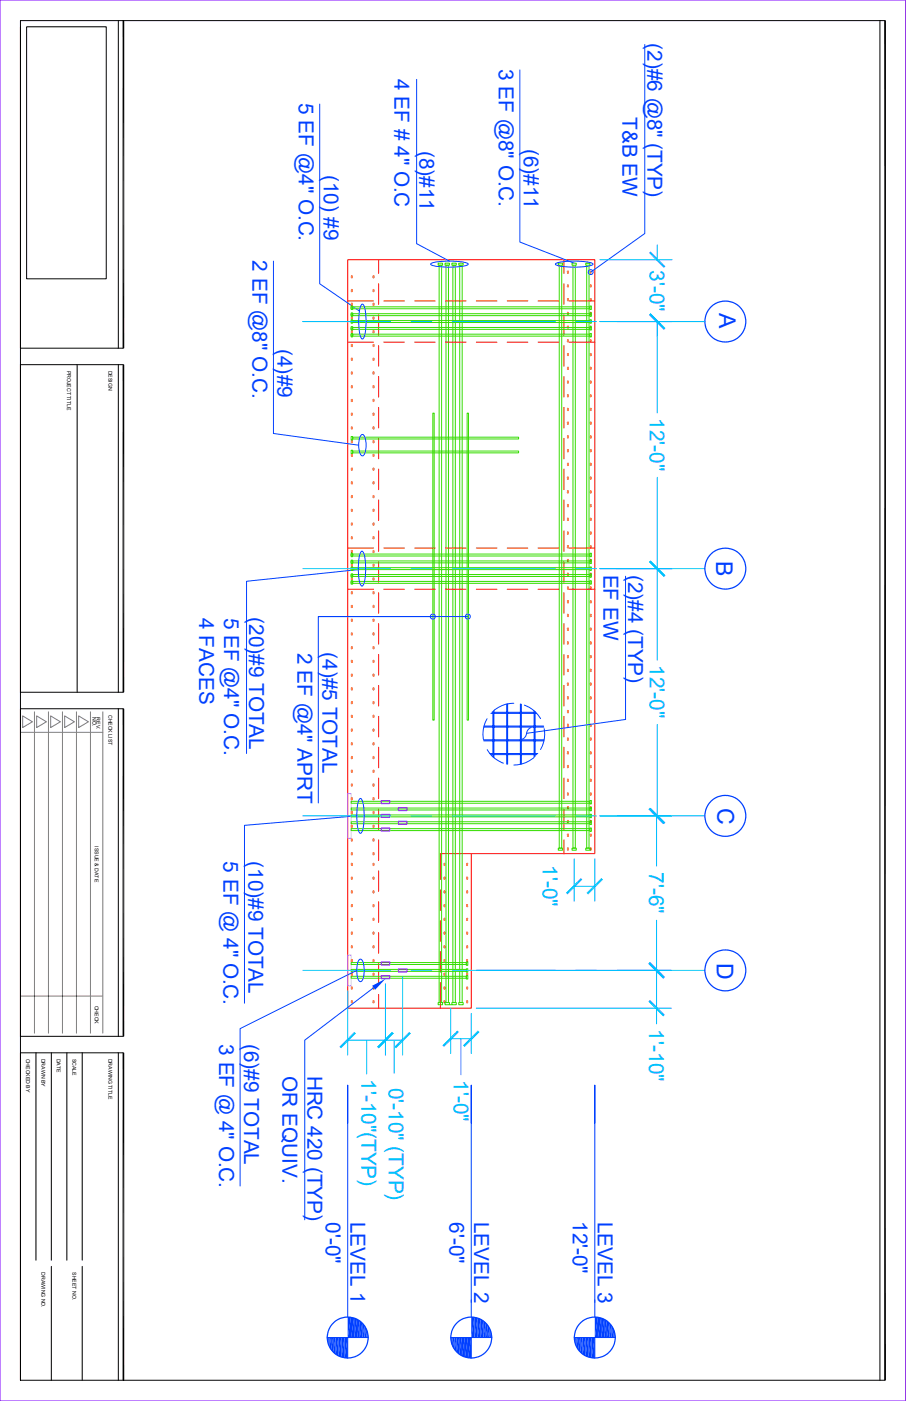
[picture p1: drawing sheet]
<svg xmlns="http://www.w3.org/2000/svg" width="279mm" height="432mm" viewBox="0 0 279 432" stroke-linecap="round" stroke-linejoin="round" font-family="sans-serif">
<g fill="none" stroke="#f00" stroke-width=".31">
<path d="M107.2 80.1h76.2v183h-38.1v47.6h-38.1zM116.8 87.5v6.3M116.8 97v6.3M116.8 80.1v4.2M173.9 80.1v4.2M173.9 87.5v6.3M173.9 97v6.3M116.8 106.5v6.4M116.8 116v6.4M173.9 106.5v6.4M173.9 116v6.4M116.8 125.6v6.3"/>
<path d="M116.8 135.1v6.3M173.9 125.6v6.3M173.9 135.1v6.3M116.8 144.6v6.3M116.8 154.1v6.3M173.9 144.6v6.3M173.9 154.1v6.3M116.8 163.6v6.4M116.8 173.1v6.4M173.9 163.6v6.4M173.9 173.1v6.4M116.8 182.7v6.3"/>
<path d="M116.8 192.2v6.3M173.9 182.7v6.3M173.9 192.2v6.3M116.8 201.7v6.4M116.8 211.2v6.4M173.9 201.7v6.4M173.9 211.2v6.4M116.8 220.8v6.3M116.8 230.3v6.3M116.8 239.8v6.4M173.9 220.8v6.3M173.9 230.3v6.3"/>
<path d="M173.9 239.8v6.4M116.8 249.3v6.4M116.8 258.9v6.3M173.9 249.3v6.4M173.9 258.9v4.2M116.8 268.4v6.3M116.8 277.9v6.4M135.8 263.1v8M135.8 274.2v6.4M116.8 287.4v6.4M116.8 297v6.3M135.8 283.8v6.3"/>
<path d="M135.8 293.3v6.3M116.8 306.5v4.2M135.8 302.8v7.9"/>
</g>
<path d="M185 99.1h22.3M202.7 99.1v28.2M202.7 147.1v28.2M185 175.3h22.3" fill="none" stroke="#00bfff" stroke-width=".31"/>
<g fill="#00bfff">
<path d="M200.2 97l5 4.1-.5 .5z"/>
<path d="M200.6 96.6l4.6 4.5-5-4.1z"/>
<path d="M200.2 173.2l.4-.4 4.6 4.5z"/>
<path d="M200.2 173.2l5 4.1-.5 .5z"/>
</g>
<path d="M185 175.3h22.3M202.7 175.3v28.2M202.7 223.3v28.2M185 251.5h22.3" fill="none" stroke="#00bfff" stroke-width=".31"/>
<g fill="#00bfff">
<path d="M200.2 173.2l5 4.1-.5 .5z"/>
<path d="M200.2 173.2l.4-.4 4.6 4.5z"/>
<path d="M200.2 249.4l.4-.4 4.6 4.5z"/>
<path d="M200.2 249.4l5 4.1-.5 .5z"/>
</g>
<path d="M146.9 299.1h60.2M202.5 299.1v16.5M146.9 310.7h60.2" fill="none" stroke="#00bfff" stroke-width=".31"/>
<g fill="#00bfff">
<path d="M199.9 297.1l5.1 4-.5 .5z"/>
<path d="M199.9 297.1l.5-.6 4.6 4.6z"/>
<path d="M199.9 308.7l.5-.5 4.6 4.6z"/>
<path d="M199.9 308.7l5.1 4.1-.5 .5z"/>
</g>
<path d="M185 251.5h22.1M202.5 251.5v15.5M146.9 299.1h60.2M202.5 283.6v15.5" fill="none" stroke="#00bfff" stroke-width=".31"/>
<g fill="#00bfff">
<path d="M199.9 249.4l5.1 4.1-.5 .5z"/>
<path d="M199.9 249.4l.5-.4 4.6 4.5z"/>
<path d="M199.9 297.1l.5-.6 4.6 4.6z"/>
<path d="M199.9 297.1l5.1 4-.5 .5z"/>
</g>
<path d="M135.8 263.1h9.5" fill="none" stroke="#f00" stroke-width=".31"/>
<path d="M107.2 244.6h1.1v13.8h-1.1zM107.2 294.3h1.1v9.6h-1.1z" fill="none" stroke="#ff7fff" stroke-width=".31"/>
<path d="M135.4 81.7h.8v227.3h-.8zM108.8 139h51.1v.6h-51.1zM108.8 134.7h51.1v.6h-51.1zM143.8 298.8h-35.5v.6h35.5M143.8 296.7h-35.5v.6h35.5M143.8 300.9h-35.5v.6h35.5" fill="none" stroke="#37dd00" stroke-width=".31"/>
<path d="M98.6 32.1v55.4l12.2 8.3M128.5 24.5v50.6l10.1 5.4M84.3 80.5v53.1l26.3 3.6M110.4 175.6l-34.4 3.6v53M110 251.5l-34.6 2.9v54.8M110 299.1l-36 17.9v48.5" fill="none" stroke="#003fff" stroke-width=".31"/>
<g fill="none" stroke="#ff7f00" stroke-width=".31">
<circle cx="108.5" cy="93.6" r=".16"/>
<circle cx="108.5" cy="89.4" r=".16"/>
<circle cx="108.5" cy="98.2" r=".16"/>
<circle cx="108.5" cy="94" r=".16"/>
<circle cx="108.5" cy="85.5" r=".16"/>
<circle cx="108.5" cy="97.8" r=".16"/>
<circle cx="108.5" cy="89.8" r=".16"/>
<circle cx="108.5" cy="85.1" r=".16"/>
<circle cx="115.2" cy="93.6" r=".16"/>
<circle cx="115.2" cy="89.4" r=".16"/>
<circle cx="115.2" cy="89.8" r=".16"/>
<circle cx="115.2" cy="85.1" r=".16"/>
<circle cx="115.2" cy="97.8" r=".16"/>
<circle cx="115.2" cy="94" r=".16"/>
<circle cx="115.2" cy="98.2" r=".16"/>
<circle cx="115.2" cy="85.5" r=".16"/>
<circle cx="175.1" cy="87.9" r=".16"/>
<circle cx="175.1" cy="96.4" r=".16"/>
<circle cx="175.1" cy="92.2" r=".16"/>
<circle cx="175.1" cy="88.3" r=".16"/>
<circle cx="175.1" cy="84.1" r=".16"/>
<circle cx="175.1" cy="96.8" r=".16"/>
<circle cx="175.1" cy="92.5" r=".16"/>
<circle cx="175.1" cy="83.7" r=".16"/>
<circle cx="182.2" cy="88.3" r=".16"/>
<circle cx="182.2" cy="96.4" r=".16"/>
<circle cx="182.2" cy="96.8" r=".16"/>
<circle cx="182.2" cy="92.2" r=".16"/>
<circle cx="182.2" cy="92.5" r=".16"/>
<circle cx="182.2" cy="87.9" r=".16"/>
<circle cx="182.2" cy="83.7" r=".16"/>
<circle cx="182.2" cy="84.1" r=".16"/>
<circle cx="108.5" cy="119.4" r=".16"/>
<circle cx="108.5" cy="110.5" r=".16"/>
<circle cx="108.5" cy="102.1" r=".16"/>
<circle cx="108.5" cy="119" r=".16"/>
<circle cx="108.5" cy="114.8" r=".16"/>
<circle cx="108.5" cy="115.2" r=".16"/>
<circle cx="108.5" cy="110.9" r=".16"/>
<circle cx="108.5" cy="106.3" r=".16"/>
<circle cx="108.5" cy="106.7" r=".16"/>
<circle cx="108.5" cy="102.5" r=".16"/>
<circle cx="115.2" cy="119.4" r=".16"/>
<circle cx="115.2" cy="114.8" r=".16"/>
<circle cx="115.2" cy="110.5" r=".16"/>
<circle cx="115.2" cy="110.9" r=".16"/>
<circle cx="115.2" cy="102.1" r=".16"/>
<circle cx="115.2" cy="102.5" r=".16"/>
<circle cx="115.2" cy="119" r=".16"/>
<circle cx="115.2" cy="106.3" r=".16"/>
<circle cx="115.2" cy="115.2" r=".16"/>
<circle cx="115.2" cy="106.7" r=".16"/>
<circle cx="175.1" cy="117.6" r=".16"/>
<circle cx="175.1" cy="113.3" r=".16"/>
<circle cx="175.1" cy="109.1" r=".16"/>
<circle cx="175.1" cy="109.5" r=".16"/>
<circle cx="175.1" cy="104.9" r=".16"/>
<circle cx="175.1" cy="117.9" r=".16"/>
<circle cx="175.1" cy="105.2" r=".16"/>
<circle cx="175.1" cy="100.6" r=".16"/>
<circle cx="175.1" cy="101" r=".16"/>
<circle cx="175.1" cy="113.7" r=".16"/>
<circle cx="182.2" cy="100.6" r=".16"/>
<circle cx="182.2" cy="101" r=".16"/>
<circle cx="182.2" cy="117.6" r=".16"/>
<circle cx="182.2" cy="117.9" r=".16"/>
<circle cx="182.2" cy="113.3" r=".16"/>
<circle cx="182.2" cy="113.7" r=".16"/>
<circle cx="182.2" cy="109.1" r=".16"/>
<circle cx="182.2" cy="109.5" r=".16"/>
<circle cx="182.2" cy="104.9" r=".16"/>
<circle cx="182.2" cy="105.2" r=".16"/>
<circle cx="108.5" cy="127.5" r=".16"/>
<circle cx="108.5" cy="123.2" r=".16"/>
<circle cx="108.5" cy="136.3" r=".16"/>
<circle cx="108.5" cy="131.7" r=".16"/>
<circle cx="108.5" cy="123.6" r=".16"/>
<circle cx="108.5" cy="135.9" r=".16"/>
<circle cx="108.5" cy="132.1" r=".16"/>
<circle cx="108.5" cy="127.9" r=".16"/>
<circle cx="115.2" cy="136.3" r=".16"/>
<circle cx="115.2" cy="127.5" r=".16"/>
<circle cx="115.2" cy="123.2" r=".16"/>
<circle cx="115.2" cy="135.9" r=".16"/>
<circle cx="115.2" cy="131.7" r=".16"/>
<circle cx="115.2" cy="132.1" r=".16"/>
<circle cx="115.2" cy="123.6" r=".16"/>
<circle cx="115.2" cy="127.9" r=".16"/>
<circle cx="175.1" cy="138.7" r=".16"/>
<circle cx="175.1" cy="134.5" r=".16"/>
<circle cx="175.1" cy="126" r=".16"/>
<circle cx="175.1" cy="126.4" r=".16"/>
<circle cx="175.1" cy="121.8" r=".16"/>
<circle cx="175.1" cy="139.1" r=".16"/>
<circle cx="175.1" cy="134.9" r=".16"/>
<circle cx="175.1" cy="130.2" r=".16"/>
<circle cx="175.1" cy="130.6" r=".16"/>
<circle cx="175.1" cy="122.2" r=".16"/>
<circle cx="182.2" cy="139.1" r=".16"/>
<circle cx="182.2" cy="134.9" r=".16"/>
<circle cx="182.2" cy="130.6" r=".16"/>
<circle cx="182.2" cy="122.2" r=".16"/>
<circle cx="182.2" cy="134.5" r=".16"/>
<circle cx="182.2" cy="130.2" r=".16"/>
<circle cx="182.2" cy="126" r=".16"/>
<circle cx="182.2" cy="126.4" r=".16"/>
<circle cx="182.2" cy="121.8" r=".16"/>
<circle cx="182.2" cy="138.7" r=".16"/>
<circle cx="108.5" cy="157.1" r=".16"/>
<circle cx="108.5" cy="144.4" r=".16"/>
<circle cx="108.5" cy="149" r=".16"/>
<circle cx="108.5" cy="144.8" r=".16"/>
<circle cx="108.5" cy="140.2" r=".16"/>
<circle cx="108.5" cy="140.6" r=".16"/>
<circle cx="108.5" cy="157.5" r=".16"/>
<circle cx="108.5" cy="153.3" r=".16"/>
<circle cx="108.5" cy="148.6" r=".16"/>
<circle cx="108.5" cy="152.9" r=".16"/>
<circle cx="115.2" cy="157.1" r=".16"/>
<circle cx="115.2" cy="148.6" r=".16"/>
<circle cx="115.2" cy="144.4" r=".16"/>
<circle cx="115.2" cy="149" r=".16"/>
<circle cx="115.2" cy="144.8" r=".16"/>
<circle cx="115.2" cy="140.6" r=".16"/>
<circle cx="115.2" cy="157.5" r=".16"/>
<circle cx="115.2" cy="152.9" r=".16"/>
<circle cx="115.2" cy="153.3" r=".16"/>
<circle cx="115.2" cy="140.2" r=".16"/>
<circle cx="175.1" cy="151.8" r=".16"/>
<circle cx="175.1" cy="142.9" r=".16"/>
<circle cx="175.1" cy="156" r=".16"/>
<circle cx="175.1" cy="147.2" r=".16"/>
<circle cx="175.1" cy="143.3" r=".16"/>
<circle cx="175.1" cy="159.9" r=".16"/>
<circle cx="175.1" cy="155.6" r=".16"/>
<circle cx="175.1" cy="151.4" r=".16"/>
<circle cx="175.1" cy="147.6" r=".16"/>
<circle cx="182.2" cy="156" r=".16"/>
<circle cx="182.2" cy="143.3" r=".16"/>
<circle cx="182.2" cy="155.6" r=".16"/>
<circle cx="182.2" cy="147.2" r=".16"/>
<circle cx="182.2" cy="142.9" r=".16"/>
<circle cx="182.2" cy="159.9" r=".16"/>
<circle cx="182.2" cy="151.4" r=".16"/>
<circle cx="182.2" cy="151.8" r=".16"/>
<circle cx="182.2" cy="147.6" r=".16"/>
<circle cx="108.5" cy="174.4" r=".16"/>
<circle cx="108.5" cy="166" r=".16"/>
<circle cx="108.5" cy="178.7" r=".16"/>
<circle cx="108.5" cy="161.3" r=".16"/>
<circle cx="108.5" cy="161.7" r=".16"/>
<circle cx="108.5" cy="178.3" r=".16"/>
<circle cx="108.5" cy="174" r=".16"/>
<circle cx="108.5" cy="169.8" r=".16"/>
<circle cx="108.5" cy="170.2" r=".16"/>
<circle cx="108.5" cy="165.6" r=".16"/>
<circle cx="115.2" cy="174" r=".16"/>
<circle cx="115.2" cy="161.3" r=".16"/>
<circle cx="115.2" cy="178.7" r=".16"/>
<circle cx="115.2" cy="174.4" r=".16"/>
<circle cx="115.2" cy="166" r=".16"/>
<circle cx="115.2" cy="178.3" r=".16"/>
<circle cx="115.2" cy="170.2" r=".16"/>
<circle cx="115.2" cy="165.6" r=".16"/>
<circle cx="115.2" cy="161.7" r=".16"/>
<circle cx="115.2" cy="169.8" r=".16"/>
<circle cx="175.1" cy="164.1" r=".16"/>
<circle cx="175.1" cy="177.2" r=".16"/>
<circle cx="175.1" cy="173" r=".16"/>
<circle cx="175.1" cy="168.7" r=".16"/>
<circle cx="175.1" cy="176.8" r=".16"/>
<circle cx="175.1" cy="168.3" r=".16"/>
<circle cx="175.1" cy="164.5" r=".16"/>
<circle cx="175.1" cy="172.6" r=".16"/>
<circle cx="175.1" cy="160.3" r=".16"/>
<circle cx="182.2" cy="168.7" r=".16"/>
<circle cx="182.2" cy="172.6" r=".16"/>
<circle cx="182.2" cy="173" r=".16"/>
<circle cx="182.2" cy="168.3" r=".16"/>
<circle cx="182.2" cy="176.8" r=".16"/>
<circle cx="182.2" cy="177.2" r=".16"/>
<circle cx="182.2" cy="164.5" r=".16"/>
<circle cx="182.2" cy="160.3" r=".16"/>
<circle cx="182.2" cy="164.1" r=".16"/>
<circle cx="108.5" cy="195.2" r=".16"/>
<circle cx="108.5" cy="186.7" r=".16"/>
<circle cx="108.5" cy="182.5" r=".16"/>
<circle cx="108.5" cy="199.8" r=".16"/>
<circle cx="108.5" cy="195.6" r=".16"/>
<circle cx="108.5" cy="191" r=".16"/>
<circle cx="108.5" cy="191.4" r=".16"/>
<circle cx="108.5" cy="187.1" r=".16"/>
<circle cx="108.5" cy="199.4" r=".16"/>
<circle cx="108.5" cy="182.9" r=".16"/>
<circle cx="115.2" cy="182.5" r=".16"/>
<circle cx="115.2" cy="199.4" r=".16"/>
<circle cx="115.2" cy="199.8" r=".16"/>
<circle cx="115.2" cy="195.2" r=".16"/>
<circle cx="115.2" cy="195.6" r=".16"/>
<circle cx="115.2" cy="186.7" r=".16"/>
<circle cx="115.2" cy="187.1" r=".16"/>
<circle cx="115.2" cy="191" r=".16"/>
<circle cx="115.2" cy="191.4" r=".16"/>
<circle cx="115.2" cy="182.9" r=".16"/>
<circle cx="175.1" cy="194.1" r=".16"/>
<circle cx="175.1" cy="193.7" r=".16"/>
<circle cx="175.1" cy="189.9" r=".16"/>
<circle cx="175.1" cy="185.3" r=".16"/>
<circle cx="175.1" cy="185.7" r=".16"/>
<circle cx="175.1" cy="181.4" r=".16"/>
<circle cx="175.1" cy="181" r=".16"/>
<circle cx="175.1" cy="198" r=".16"/>
<circle cx="175.1" cy="198.4" r=".16"/>
<circle cx="175.1" cy="189.5" r=".16"/>
<circle cx="182.2" cy="198.4" r=".16"/>
<circle cx="182.2" cy="194.1" r=".16"/>
<circle cx="182.2" cy="189.9" r=".16"/>
<circle cx="182.2" cy="185.3" r=".16"/>
<circle cx="182.2" cy="181.4" r=".16"/>
<circle cx="182.2" cy="198" r=".16"/>
<circle cx="182.2" cy="185.7" r=".16"/>
<circle cx="182.2" cy="181" r=".16"/>
<circle cx="182.2" cy="193.7" r=".16"/>
<circle cx="182.2" cy="189.5" r=".16"/>
<circle cx="108.5" cy="203.7" r=".16"/>
<circle cx="108.5" cy="216.4" r=".16"/>
<circle cx="108.5" cy="216.8" r=".16"/>
<circle cx="108.5" cy="212.1" r=".16"/>
<circle cx="108.5" cy="208.3" r=".16"/>
<circle cx="108.5" cy="204.1" r=".16"/>
<circle cx="108.5" cy="212.5" r=".16"/>
<circle cx="108.5" cy="207.9" r=".16"/>
<circle cx="115.2" cy="203.7" r=".16"/>
<circle cx="115.2" cy="204.1" r=".16"/>
<circle cx="115.2" cy="212.5" r=".16"/>
<circle cx="115.2" cy="207.9" r=".16"/>
<circle cx="115.2" cy="216.8" r=".16"/>
<circle cx="115.2" cy="212.1" r=".16"/>
<circle cx="115.2" cy="208.3" r=".16"/>
<circle cx="115.2" cy="216.4" r=".16"/>
<circle cx="175.1" cy="210.7" r=".16"/>
<circle cx="175.1" cy="206.8" r=".16"/>
<circle cx="175.1" cy="219.1" r=".16"/>
<circle cx="175.1" cy="219.5" r=".16"/>
<circle cx="175.1" cy="214.9" r=".16"/>
<circle cx="175.1" cy="215.3" r=".16"/>
<circle cx="175.1" cy="211.1" r=".16"/>
<circle cx="175.1" cy="202.6" r=".16"/>
<circle cx="175.1" cy="202.2" r=".16"/>
<circle cx="175.1" cy="206.4" r=".16"/>
<circle cx="182.2" cy="206.4" r=".16"/>
<circle cx="182.2" cy="202.2" r=".16"/>
<circle cx="182.2" cy="219.1" r=".16"/>
<circle cx="182.2" cy="210.7" r=".16"/>
<circle cx="182.2" cy="202.6" r=".16"/>
<circle cx="182.2" cy="219.5" r=".16"/>
<circle cx="182.2" cy="214.9" r=".16"/>
<circle cx="182.2" cy="215.3" r=".16"/>
<circle cx="182.2" cy="211.1" r=".16"/>
<circle cx="182.2" cy="206.8" r=".16"/>
<circle cx="108.5" cy="229.5" r=".16"/>
<circle cx="108.5" cy="233.3" r=".16"/>
<circle cx="108.5" cy="229.1" r=".16"/>
<circle cx="108.5" cy="224.8" r=".16"/>
<circle cx="108.5" cy="225.2" r=".16"/>
<circle cx="108.5" cy="220.6" r=".16"/>
<circle cx="108.5" cy="221" r=".16"/>
<circle cx="108.5" cy="237.5" r=".16"/>
<circle cx="108.5" cy="237.9" r=".16"/>
<circle cx="108.5" cy="233.7" r=".16"/>
<circle cx="115.2" cy="229.1" r=".16"/>
<circle cx="115.2" cy="224.8" r=".16"/>
<circle cx="115.2" cy="221" r=".16"/>
<circle cx="115.2" cy="237.5" r=".16"/>
<circle cx="115.2" cy="237.9" r=".16"/>
<circle cx="115.2" cy="233.3" r=".16"/>
<circle cx="115.2" cy="233.7" r=".16"/>
<circle cx="115.2" cy="229.5" r=".16"/>
<circle cx="115.2" cy="225.2" r=".16"/>
<circle cx="115.2" cy="220.6" r=".16"/>
<circle cx="175.1" cy="236.1" r=".16"/>
<circle cx="175.1" cy="228" r=".16"/>
<circle cx="175.1" cy="223.8" r=".16"/>
<circle cx="175.1" cy="236.5" r=".16"/>
<circle cx="175.1" cy="231.8" r=".16"/>
<circle cx="175.1" cy="232.2" r=".16"/>
<circle cx="175.1" cy="227.6" r=".16"/>
<circle cx="175.1" cy="223.4" r=".16"/>
<circle cx="182.2" cy="236.1" r=".16"/>
<circle cx="182.2" cy="223.4" r=".16"/>
<circle cx="182.2" cy="236.5" r=".16"/>
<circle cx="182.2" cy="227.6" r=".16"/>
<circle cx="182.2" cy="228" r=".16"/>
<circle cx="182.2" cy="231.8" r=".16"/>
<circle cx="182.2" cy="232.2" r=".16"/>
<circle cx="182.2" cy="223.8" r=".16"/>
<circle cx="108.5" cy="254.5" r=".16"/>
<circle cx="108.5" cy="254.9" r=".16"/>
<circle cx="108.5" cy="246.4" r=".16"/>
<circle cx="108.5" cy="250.6" r=".16"/>
<circle cx="108.5" cy="242.2" r=".16"/>
<circle cx="108.5" cy="250.2" r=".16"/>
<circle cx="108.5" cy="259.1" r=".16"/>
<circle cx="108.5" cy="246" r=".16"/>
<circle cx="108.5" cy="241.8" r=".16"/>
<circle cx="108.5" cy="258.7" r=".16"/>
<circle cx="115.2" cy="259.1" r=".16"/>
<circle cx="115.2" cy="254.5" r=".16"/>
<circle cx="115.2" cy="254.9" r=".16"/>
<circle cx="115.2" cy="250.2" r=".16"/>
<circle cx="115.2" cy="250.6" r=".16"/>
<circle cx="115.2" cy="246" r=".16"/>
<circle cx="115.2" cy="246.4" r=".16"/>
<circle cx="115.2" cy="241.8" r=".16"/>
<circle cx="115.2" cy="242.2" r=".16"/>
<circle cx="115.2" cy="258.7" r=".16"/>
<circle cx="175.1" cy="244.9" r=".16"/>
<circle cx="175.1" cy="240.7" r=".16"/>
<circle cx="175.1" cy="257.6" r=".16"/>
<circle cx="175.1" cy="253" r=".16"/>
<circle cx="175.1" cy="249.2" r=".16"/>
<circle cx="175.1" cy="244.5" r=".16"/>
<circle cx="175.1" cy="240.3" r=".16"/>
<circle cx="175.1" cy="257.2" r=".16"/>
<circle cx="175.1" cy="253.4" r=".16"/>
<circle cx="175.1" cy="248.8" r=".16"/>
<circle cx="182.2" cy="244.5" r=".16"/>
<circle cx="182.2" cy="253" r=".16"/>
<circle cx="182.2" cy="248.8" r=".16"/>
<circle cx="182.2" cy="249.2" r=".16"/>
<circle cx="182.2" cy="240.7" r=".16"/>
<circle cx="182.2" cy="257.2" r=".16"/>
<circle cx="182.2" cy="257.6" r=".16"/>
<circle cx="182.2" cy="253.4" r=".16"/>
<circle cx="182.2" cy="244.9" r=".16"/>
<circle cx="182.2" cy="240.3" r=".16"/>
<circle cx="108.5" cy="279.3" r=".16"/>
<circle cx="108.5" cy="266.2" r=".16"/>
<circle cx="108.5" cy="278.9" r=".16"/>
<circle cx="108.5" cy="274.7" r=".16"/>
<circle cx="108.5" cy="275.1" r=".16"/>
<circle cx="108.5" cy="270.5" r=".16"/>
<circle cx="108.5" cy="266.6" r=".16"/>
<circle cx="108.5" cy="262.9" r=".16"/>
<circle cx="108.5" cy="270.9" r=".16"/>
<circle cx="108.5" cy="263.3" r=".16"/>
<circle cx="115.2" cy="270.5" r=".16"/>
<circle cx="115.2" cy="266.2" r=".16"/>
<circle cx="115.2" cy="266.6" r=".16"/>
<circle cx="115.2" cy="278.9" r=".16"/>
<circle cx="115.2" cy="279.3" r=".16"/>
<circle cx="115.2" cy="274.7" r=".16"/>
<circle cx="115.2" cy="275.1" r=".16"/>
<circle cx="115.2" cy="270.9" r=".16"/>
<circle cx="115.2" cy="262.9" r=".16"/>
<circle cx="115.2" cy="263.3" r=".16"/>
<circle cx="137.1" cy="279.3" r=".16"/>
<circle cx="137.1" cy="275.1" r=".16"/>
<circle cx="137.1" cy="270.5" r=".16"/>
<circle cx="137.1" cy="270.9" r=".16"/>
<circle cx="137.1" cy="266.2" r=".16"/>
<circle cx="137.1" cy="266.6" r=".16"/>
<circle cx="137.1" cy="278.9" r=".16"/>
<circle cx="137.1" cy="274.7" r=".16"/>
<circle cx="144.1" cy="278.9" r=".16"/>
<circle cx="144.1" cy="279.3" r=".16"/>
<circle cx="144.1" cy="266.2" r=".16"/>
<circle cx="144.1" cy="274.7" r=".16"/>
<circle cx="144.1" cy="275.1" r=".16"/>
<circle cx="144.1" cy="270.9" r=".16"/>
<circle cx="144.1" cy="266.6" r=".16"/>
<circle cx="144.1" cy="270.5" r=".16"/>
<circle cx="175.1" cy="261.5" r=".16"/>
<circle cx="175.1" cy="261.9" r=".16"/>
<circle cx="182.2" cy="261.5" r=".16"/>
<circle cx="182.2" cy="261.9" r=".16"/>
<circle cx="108.5" cy="295.9" r=".16"/>
<circle cx="108.5" cy="296.3" r=".16"/>
<circle cx="108.5" cy="291.6" r=".16"/>
<circle cx="108.5" cy="287.4" r=".16"/>
<circle cx="108.5" cy="283.2" r=".16"/>
<circle cx="108.5" cy="283.6" r=".16"/>
<circle cx="108.5" cy="292" r=".16"/>
<circle cx="108.5" cy="287.8" r=".16"/>
<circle cx="115.2" cy="291.6" r=".16"/>
<circle cx="115.2" cy="287.8" r=".16"/>
<circle cx="115.2" cy="283.6" r=".16"/>
<circle cx="115.2" cy="296.3" r=".16"/>
<circle cx="115.2" cy="292" r=".16"/>
<circle cx="115.2" cy="295.9" r=".16"/>
<circle cx="115.2" cy="287.4" r=".16"/>
<circle cx="115.2" cy="283.2" r=".16"/>
<circle cx="137.1" cy="295.9" r=".16"/>
<circle cx="137.1" cy="296.3" r=".16"/>
<circle cx="137.1" cy="291.6" r=".16"/>
<circle cx="137.1" cy="283.6" r=".16"/>
<circle cx="137.1" cy="292" r=".16"/>
<circle cx="137.1" cy="287.4" r=".16"/>
<circle cx="137.1" cy="287.8" r=".16"/>
<circle cx="137.1" cy="283.2" r=".16"/>
<circle cx="144.1" cy="292" r=".16"/>
<circle cx="144.1" cy="283.2" r=".16"/>
<circle cx="144.1" cy="296.3" r=".16"/>
<circle cx="144.1" cy="291.6" r=".16"/>
<circle cx="144.1" cy="287.8" r=".16"/>
<circle cx="144.1" cy="283.6" r=".16"/>
<circle cx="144.1" cy="295.9" r=".16"/>
<circle cx="144.1" cy="287.4" r=".16"/>
<circle cx="108.5" cy="304.3" r=".16"/>
<circle cx="108.5" cy="300.5" r=".16"/>
<circle cx="108.5" cy="309" r=".16"/>
<circle cx="108.5" cy="300.1" r=".16"/>
<circle cx="108.5" cy="308.6" r=".16"/>
<circle cx="108.5" cy="304.7" r=".16"/>
<circle cx="115.2" cy="309" r=".16"/>
<circle cx="115.2" cy="304.3" r=".16"/>
<circle cx="115.2" cy="304.7" r=".16"/>
<circle cx="115.2" cy="300.5" r=".16"/>
<circle cx="115.2" cy="308.6" r=".16"/>
<circle cx="115.2" cy="300.1" r=".16"/>
<circle cx="137.1" cy="304.3" r=".16"/>
<circle cx="137.1" cy="309" r=".16"/>
<circle cx="137.1" cy="300.1" r=".16"/>
<circle cx="137.1" cy="300.5" r=".16"/>
<circle cx="137.1" cy="304.7" r=".16"/>
<circle cx="137.1" cy="308.6" r=".16"/>
<circle cx="144.1" cy="300.5" r=".16"/>
<circle cx="144.1" cy="308.6" r=".16"/>
<circle cx="144.1" cy="309" r=".16"/>
<circle cx="144.1" cy="304.3" r=".16"/>
<circle cx="144.1" cy="304.7" r=".16"/>
<circle cx="144.1" cy="300.1" r=".16"/>
</g>
<path d="M177.1 264.7v13M177.1 273.2h6.3M183.4 264.7v13" fill="none" stroke="#00bfff" stroke-width=".31"/>
<g fill="#00bfff">
<path d="M185.5 270.6l-4.1 5.1-.5-.5z"/>
<path d="M185.5 270.6l.4 .5-4.5 4.6z"/>
<path d="M179.1 270.6l.5 .5-4.6 4.6z"/>
<path d="M179.1 270.6l-4.1 5.1-.5-.5z"/>
</g>
<path d="M139 310.7v14M145.3 312.3v12.4M139 320.1h6.3M142.2 320.1v11.2" fill="none" stroke="#00bfff" stroke-width=".31"/>
<g fill="#00bfff">
<path d="M147.4 317.6l-4.1 5.1-.5-.5z"/>
<path d="M147.4 317.6l.5 .5-4.6 4.6z"/>
<path d="M141 317.6l.5 .5-4.6 4.6z"/>
<path d="M136.4 322.2l4.6-4.6-4.1 5.1z"/>
</g>
<g fill="none" stroke="#37dd00" stroke-width=".31">
<path d="M108.3 96.4h.5v1.1h-.5zM108.3 98.6h.5v1h-.5zM108.3 94.3h.5v1.1h-.5zM108.3 94.6v.6M108.3 96.7v.6M108.3 98.8v.6M108.8 94.6h73.1v.6h-73.1zM108.8 98.8h73.1v.6h-73.1zM108.8 96.7h73.1v.6h-73.1zM135.1 81.1h1.4v.6h-1.4zM137.2 81.1h1.4v.6h-1.4zM137.5 81.7h.8v227.3h-.8z"/>
<path d="M139.4 81.1h1.3v.6h-1.3zM139.7 81.7h.7v227.3h-.7zM141.5 81.1h1.3v.6h-1.3zM141.8 81.7h.7v227.3h-.7zM172.2 81.1h1.3v.6h-1.3zM172.5 81.7v179.7h.7v-179.7M176.4 81.1h1.3v.6h-1.3zM176.7 81.7v179.7h.7v-179.7M180.6 81.1h1.3v.6h-1.3zM180.9 81.7v179.7h.8v-179.7M180.9 81.1h.8M181.9 96.4h.5v1.1h-.5z"/>
<path d="M181.9 98.6h.5v1h-.5zM181.9 94.3h.5v1.1h-.5zM108.3 100.7h.5v1h-.5zM108.3 102.8h.5v1h-.5zM108.3 100.9v.6M108.3 103v.6M108.8 103h73.1v.6h-73.1zM108.8 100.9h73.1v.6h-73.1zM181.9 100.7h.5v1h-.5zM181.9 102.8h.5v1h-.5zM108.3 134.5h.5v1.1h-.5zM108.3 138.8h.5v1h-.5z"/>
<path d="M133.5 127.3h.4v94.7h-.4zM144.1 127.3h.4v94.7h-.4zM108.3 172.6h.5v1.1h-.5zM108.3 174.8h.5v1h-.5zM108.3 176.9h.5v1h-.5zM108.3 170.5h.5v1.1h-.5zM108.3 179h.5v1h-.5zM108.3 170.8v.6M108.3 172.9v.6M108.3 175v.6M108.3 177.1v.6M108.3 179.2v.6"/>
<path d="M108.8 170.8h73.1v.6h-73.1zM108.8 179.2h73.1v.6h-73.1zM108.8 177.1h73.1v.6h-73.1zM108.8 175h73.1v.6h-73.1zM108.8 172.9h73.1v.6h-73.1zM181.9 172.6h.5v1.1h-.5zM181.9 174.8h.5v1h-.5zM181.9 176.9h.5v1h-.5zM181.9 170.5h.5v1.1h-.5zM181.9 179h.5v1h-.5zM108.3 247h73.6v.6h-73.6zM108.3 255.4h73.6v.6h-73.6z"/>
<path d="M108.3 253.3h73.6v.6h-73.6zM108.3 251.2h73.6v.6h-73.6zM108.3 249h73.6v.6h-73.6zM181.9 248.8h.5v1.1h-.5zM181.9 251h.5v1h-.5zM181.9 253.1h.5v1h-.5zM181.9 246.7h.5v1.1h-.5zM181.9 255.2h.5v1h-.5zM172.2 261.4h1.3v.6h-1.3zM176.4 261.4h1.3v.6h-1.3zM180.6 261.4h1.3v.6h-1.3zM143.8 296.5h.5v1h-.5z"/>
<path d="M143.8 298.6h.5v1h-.5zM143.8 296.7v.6M143.8 298.8v.6M135.1 309h1.4v.7h-1.4zM137.2 309h1.4v.7h-1.4zM139.4 309h1.3v.7h-1.3zM141.5 309h1.3v.7h-1.3zM143.8 300.7h.5v1.1h-.5zM143.8 300.9v.6"/>
</g>
<g fill="none" stroke="#003fff" stroke-width=".31">
<path d="M198.8 13.7v58.3l-16.6 11.9M160.3 21.5v53.1l16.8 6.5M151.4 219.9h14.1M151.7 219.5h13.5M152 219.2v14.1M156.3 217v18.5M156.5 216.9v18.7M158.5 216.7a9.5 9.5 0 0 0-6.2 2.3v14.6M160.5 217v18.6M160.8 217v18.5M161.7 217.3a9.2 9.2 0 0 1 5 4.2M164.7 219.1v14.4"/>
<path d="M165 219.4v13.7M149.1 228h18.7M149.2 224.1h18.5M149.2 228.3h18.6M149.3 223.8h18.3M150.2 221.5a9.3 9.3 0 0 0-1.1 6.4M150.2 231.1a9.3 9.3 0 0 0 5 4.1M151 232.2h14.9M151.3 232.6h14.3M164.6 233.6l-.3 .2a9.3 9.3 0 0 1-5.8 2M167.8 224.6a9.4 9.4 0 0 1-1.1 6.4"/>
<circle cx="182.1" cy="83.9" r=".76"/>
</g>
<path d="M117.6 246.8h2.6v.9h-2.6zM117.6 251h2.6v.9h-2.6zM117.6 255.2h2.6v1h-2.6zM122.9 248.9h2.6v1h-2.6zM122.9 253.1h2.6v.9h-2.6zM117.6 296.5h2.6v.9h-2.6zM122.9 298.6h2.6v1h-2.6zM117.6 300.7h2.6v1h-2.6z" fill="none" stroke="#7f00ff" stroke-width=".31"/>
<g fill="none" stroke="#f00" stroke-width=".31">
<path d="M107.2 92.8h8M118.4 92.8h6.3M127.9 92.8h6.3M137.4 92.8h6.3M146.9 92.8h6.3M156.4 92.8h6.4M165.9 92.8h6.4M175.5 92.8h7.9M107.2 105.5h8M118.4 105.5h6.3M127.9 105.5h6.3M137.4 105.5h6.3"/>
<path d="M146.9 105.5h6.3M156.4 105.5h6.4M165.9 105.5h6.4M175.5 105.5h7.9M107.2 168.9h8M118.4 168.9h6.3M127.9 168.9h6.3M137.4 168.9h6.3M146.9 168.9h6.3M156.4 168.9h6.4M165.9 168.9h6.4M175.5 168.9h7.9"/>
<path d="M107.2 181.6h8M118.4 181.6h6.3M127.9 181.6h6.3M137.4 181.6h6.3M146.9 181.6h6.3M156.4 181.6h6.4M165.9 181.6h6.4M175.5 181.6h7.9"/>
</g>
<path d="M107.2 305.4v19.8M118.9 303.3v21.9M107.2 320.6h11.7M113.1 320.6v10.4" fill="none" stroke="#00bfff" stroke-width=".31"/>
<g fill="#00bfff">
<path d="M109.3 318.1l.5 .4-4.6 4.6z"/>
<path d="M109.3 318.1l-4.1 5-.5-.5z"/>
<path d="M120.9 318.1l-4.1 5-.5-.5z"/>
<path d="M120.9 318.1l.5 .4-4.6 4.6z"/>
</g>
<path d="M118.9 303.3v21.9M124.2 301.2v24M118.9 320.6h5.3M121.5 320.6v10.2" fill="none" stroke="#00bfff" stroke-width=".31"/>
<g fill="#00bfff">
<path d="M120.9 318.1l.5 .4-4.6 4.6z"/>
<path d="M120.9 318.1l-4.1 5-.5-.5z"/>
<path d="M126.2 318.1l-4.1 5-.5-.5z"/>
<path d="M126.2 318.1l.5 .4-4.6 4.6z"/>
</g>
<path d="M202.7 75.5v4.6M185 99.1h22.3M185 80.1h22.3M202.7 99.1v4.6" fill="none" stroke="#00bfff" stroke-width=".31"/>
<g fill="#00bfff">
<path d="M200.2 97l5 4.1-.5 .5z"/>
<path d="M200.6 96.6l4.6 4.5-5-4.1z"/>
<path d="M200.2 78l.4-.5 4.6 4.6z"/>
<path d="M200.2 78l5 4.1-.5 .4z"/>
</g>
<g fill="none" stroke="#0dd" stroke-width=".31">
<path d="M93.4 99.1h27M126.8 99.1h6.3M139.5 99.1h31.7M177.6 99.1h6.3M190.3 99.1h27M93.4 175.3h27M126.8 175.3h6.3M139.5 175.3h31.7M177.6 175.3h6.3M190.3 175.3h27M93.4 251.5h27M126.8 251.5h6.3"/>
<path d="M139.5 251.5h31.7M177.6 251.5h6.3M190.3 251.5h27M93.4 299.1h27M126.8 299.1h6.3M139.5 299.1h31.7M177.6 299.1h6.3M190.3 299.1h27"/>
</g>
<g fill="none" stroke="#003fff" stroke-width=".38">
<circle cx="223.7" cy="99.1" r="6.3"/>
<circle cx="223.7" cy="175.3" r="6.3"/>
<circle cx="223.7" cy="251.5" r="6.3"/>
<circle cx="223.7" cy="299.1" r="6.3"/>
</g>
<path d="M192.9 177.6v44.1l-30.5 4.3M162.4 226l-.4 1.1-1 .7M163.7 224.2l-.9 .8-.4 1.1" fill="none" stroke="#003fff" stroke-width=".31"/>
<path d="M114.8 303.8l4.1-2.1-3.2 3.4z" fill="#003fff"/>
<g fill="none" stroke="#003fff" stroke-width=".31">
<path d="M98.2 190h35.3M144.3 190h-46.1v57.5M115.2 304.4l-21.2 16.2v55.4"/>
<circle cx="133.5" cy="190" r=".77"/>
<circle cx="144.3" cy="190" r=".77"/>
</g>
<g fill="none" stroke="#000" stroke-width=".31">
<path d="M8.2 8.3h24.6v77.6h-24.6zM36.5 6.3v101M271.4 6.3v419.1M273 6.4l-266.7-.1v419.1h266.7M6.3 107.3h31.8M6.3 112.4h31.8M23.8 112.4v101M36.5 112.4v101M6.3 213.4h31.8M6.3 218.4h31.8M36.5 218.4v101M6.3 319.4h31.8"/>
<path d="M10.6 307h.1M14.9 307h.1M19.3 307h.1M23.6 307h.1M6.3 324.5h31.8M11.1 324.5v63.9M15.8 324.5v63.9M20.6 324.5v63.9M25.4 324.5v63.9M36.5 324.5v100.9M15.8 390.3v35.1M25.4 390.3v35.1"/>
</g>
<path d="M37.8 6.3l.5 101h-.5zM37.8 6.3h.5v101zM272.7 6.3l.5 419.1h-.5zM272.7 6.3h.5v419.1zM37.8 112.4l.5 101h-.5zM37.8 112.4h.5v101zM37.8 218.4l.5 101h-.5zM37.8 218.4h.5v101zM37.8 324.5l.5 100.9h-.5zM37.8 324.5h.5v100.9z" fill="#000"/>
<g fill="none" stroke="#808080" stroke-width=".31">
<path d="M10.6 219.4v99M14.9 219.4v99M19.3 219.4v99M23.6 219.4v99M27.9 219.4v99M31.7 219.4v99M6.3 225.7h25.4M7 220.6l3 1.9-3 1.7zM11.3 220.6l3 1.9-3 1.7zM15.6 220.6l3 1.9-3 1.7zM19.9 220.6l3 1.9-3 1.7zM24.3 220.6l3 1.9-3 1.7z"/>
<path d="M6.3 307h25.4"/>
</g>
<path d="M138.6 309.7h.8" fill="none" stroke="#37dd00" stroke-width=".31"/>
<g fill="#003fff">
<path d="M113.5 411.2l.1 1z"/>
<path d="M113.3 410.3l.2 .9-.2 1z"/>
<path d="M113.5 411.2v1h-.2z"/>
</g>
<path d="M113.1 409.4v2.8" fill="none" stroke="#003fff" stroke-width=".38"/>
<g fill="#003fff">
<path d="M113.3 410.3v1.9h-.4z"/>
<path d="M112.4 408.5l.5 .9-.5 2.8z"/>
<path d="M112.9 409.4v2.8h-.5z"/>
<path d="M111.7 407.8l.7 .7-.7 3.7z"/>
<path d="M112.4 408.5v3.7h-.7z"/>
<path d="M111 407.1l.7 .7-.7 4.4z"/>
<path d="M111.7 407.8v4.4h-.7z"/>
<path d="M110.1 406.6l.9 .5-.9 5.1z"/>
<path d="M111 407.1v5.1h-.9z"/>
<path d="M109.2 406.2l.9 .4-.9 5.6z"/>
<path d="M110.1 406.6v5.6h-.9z"/>
<path d="M108.2 406l1 .2-1 6z"/>
<path d="M109.2 406.2v6h-1z"/>
<path d="M107.2 405.9l1 .1-1 6.2z"/>
<path d="M108.2 406v6.2h-1z"/>
<path d="M106.3 412.2h.9l-.9 6.3z"/>
<path d="M107.2 412.2v6.4l-.9-.1z"/>
<path d="M105.3 412.2h1l-1 6.1z"/>
<path d="M106.3 412.2v6.3l-1-.2z"/>
<path d="M104.4 412.2h.9l-.9 5.7z"/>
<path d="M105.3 412.2v6.1l-.9-.4z"/>
<path d="M103.5 412.2h.9l-.9 5.2z"/>
<path d="M104.4 412.2v5.7l-.9-.5z"/>
<path d="M102.7 412.2h.8l-.8 4.5z"/>
<path d="M103.5 412.2v5.2l-.8-.7z"/>
<path d="M102.1 412.2h.6l-.6 3.8z"/>
<path d="M102.7 412.2v4.5l-.6-.7z"/>
<path d="M101.6 412.2h.5l-.5 2.9z"/>
<path d="M102.1 412.2v3.8l-.5-.9z"/>
<path d="M101.2 412.2h.4l-.4 2z"/>
</g>
<path d="M101.4 412.2v2.9" fill="none" stroke="#003fff" stroke-width=".38"/>
<g fill="#003fff">
<path d="M100.9 412.2l.1 1z"/>
<path d="M101 412.2h.2l-.2 1z"/>
<path d="M101.2 412.2v2l-.2-1z"/>
</g>
<circle cx="107.2" cy="412.2" r="6.3" fill="none" stroke="#003fff" stroke-width=".38"/>
<path d="M107.2 346.2v-11.7v71.4M100.9 412.2h12.7M107.2 412.2v6.4" fill="none" stroke="#003fff" stroke-width=".31"/>
<g fill="#003fff">
<path d="M151.6 411.2l.1 1z"/>
<path d="M151.4 410.3l.2 .9-.2 1z"/>
<path d="M151.6 411.2v1h-.2z"/>
</g>
<path d="M151.2 409.4v2.8" fill="none" stroke="#003fff" stroke-width=".38"/>
<g fill="#003fff">
<path d="M151.4 410.3v1.9h-.4z"/>
<path d="M150.5 408.5l.5 .9-.5 2.8z"/>
<path d="M151 409.4v2.8h-.5z"/>
<path d="M149.8 407.8l.7 .7-.7 3.7z"/>
<path d="M150.5 408.5v3.7h-.7z"/>
<path d="M149.1 407.1l.7 .7-.7 4.4z"/>
<path d="M149.8 407.8v4.4h-.7z"/>
<path d="M148.2 406.6l.9 .5-.9 5.1z"/>
<path d="M149.1 407.1v5.1h-.9z"/>
<path d="M147.3 406.2l.9 .4-.9 5.6z"/>
<path d="M148.2 406.6v5.6h-.9z"/>
<path d="M146.3 406l1 .2-1 6z"/>
<path d="M147.3 406.2v6h-1z"/>
<path d="M145.3 405.9l1 .1-1 6.2z"/>
<path d="M146.3 406v6.2h-1z"/>
<path d="M144.3 412.2h1l-1 6.3z"/>
<path d="M145.3 412.2v6.4l-1-.1z"/>
<path d="M143.4 412.2h.9l-.9 6.1z"/>
<path d="M144.3 412.2v6.3l-.9-.2z"/>
<path d="M142.5 412.2h.9l-.9 5.7z"/>
<path d="M143.4 412.2v6.1l-.9-.4z"/>
<path d="M141.6 412.2h.9l-.9 5.2z"/>
<path d="M142.5 412.2v5.7l-.9-.5z"/>
<path d="M140.8 412.2h.8l-.8 4.5z"/>
<path d="M141.6 412.2v5.2l-.8-.7z"/>
<path d="M140.2 412.2h.6l-.6 3.8z"/>
<path d="M140.8 412.2v4.5l-.6-.7z"/>
<path d="M139.7 412.2h.5l-.5 2.9z"/>
<path d="M140.2 412.2v3.8l-.5-.9z"/>
<path d="M139.3 412.2h.4l-.4 2z"/>
</g>
<path d="M139.5 412.2v2.9" fill="none" stroke="#003fff" stroke-width=".38"/>
<g fill="#003fff">
<path d="M139 412.2l.1 1z"/>
<path d="M139.1 412.2h.2l-.2 1z"/>
<path d="M139.3 412.2v2l-.2-1z"/>
</g>
<circle cx="145.3" cy="412.2" r="6.3" fill="none" stroke="#003fff" stroke-width=".38"/>
<path d="M145.3 346.2v-11.7v66.9M139 412.2h12.7M145.3 400.6v5.3M145.3 412.2v6.4" fill="none" stroke="#003fff" stroke-width=".31"/>
<g fill="#003fff">
<path d="M189.7 411.2l.1 1z"/>
<path d="M189.4 410.3l.3 .9-.3 1z"/>
<path d="M189.7 411.2v1h-.3z"/>
</g>
<path d="M189.3 409.4v2.8" fill="none" stroke="#003fff" stroke-width=".38"/>
<g fill="#003fff">
<path d="M189.4 410.3v1.9h-.3z"/>
<path d="M188.6 408.5l.5 .9-.5 2.8z"/>
<path d="M189.1 409.4v2.8h-.5z"/>
<path d="M187.9 407.8l.7 .7-.7 3.7z"/>
<path d="M188.6 408.5v3.7h-.7z"/>
<path d="M187.2 407.1l.7 .7-.7 4.4z"/>
<path d="M187.9 407.8v4.4h-.7z"/>
<path d="M186.3 406.6l.9 .5-.9 5.1z"/>
<path d="M187.2 407.1v5.1h-.9z"/>
<path d="M185.4 406.2l.9 .4-.9 5.6z"/>
<path d="M186.3 406.6v5.6h-.9z"/>
<path d="M184.4 406l1 .2-1 6z"/>
<path d="M185.4 406.2v6h-1z"/>
<path d="M183.4 405.9l1 .1-1 6.2z"/>
<path d="M184.4 406v6.2h-1z"/>
<path d="M182.4 412.2h1l-1 6.3z"/>
<path d="M183.4 412.2v6.4l-1-.1z"/>
<path d="M181.4 412.2h1l-1 6.1z"/>
<path d="M182.4 412.2v6.3l-1-.2z"/>
<path d="M180.6 412.2h.8l-.8 5.7z"/>
<path d="M181.4 412.2v6.1l-.8-.4z"/>
<path d="M179.7 412.2h.9l-.9 5.2z"/>
<path d="M180.6 412.2v5.7l-.9-.5z"/>
<path d="M178.9 412.2h.8l-.8 4.5z"/>
<path d="M179.7 412.2v5.2l-.8-.7z"/>
<path d="M178.3 412.2h.6l-.6 3.8z"/>
<path d="M178.9 412.2v4.5l-.6-.7z"/>
<path d="M177.8 412.2h.5l-.5 2.9z"/>
<path d="M178.3 412.2v3.8l-.5-.9z"/>
<path d="M177.4 412.2h.4l-.4 2z"/>
</g>
<path d="M177.6 412.2v2.9" fill="none" stroke="#003fff" stroke-width=".38"/>
<g fill="#003fff">
<path d="M177.1 412.2l.1 1z"/>
<path d="M177.2 412.2h.2l-.2 1z"/>
<path d="M177.4 412.2v2l-.2-1z"/>
</g>
<circle cx="183.4" cy="412.2" r="6.3" fill="none" stroke="#003fff" stroke-width=".38"/>
<path d="M111.6 93.8l.2-.1a5.4 5.4 0 0 1 1.1 4.3v2.2a5.4 5.4 0 0 1-1.1 4.3 5.4 5.4 0 0 1-1.1-4.3v-2.2a7.5 7.5 0 0 1 .9-4.2zM132.8 81.3a21 21 0 0 1 11.6 0v.1a6.9 6.9 0 0 1-4.3 .9l-4.4-.1a4 4 0 0 1-2.9-.8zM171.3 81.3a21 21 0 0 1 11.5 0l.1 .1a6.9 6.9 0 0 1-4.3 .9l-4.4-.1a4 4 0 0 1-2.9-.8zM111.4 134.1l.4-.2a3.9 3.9 0 0 1 1.1 3.9 2.85 2.85 0 0 1-1.1 2.7 3.9 3.9 0 0 1-1.2-3.9l.3-1.5zM111.5 169.9h.1a5.4 5.4 0 0 1 1.1 4.3v2.2a5.4 5.4 0 0 1-1.1 4.2 5.4 5.4 0 0 1-1.1-4.2v-2.2a7.5 7.5 0 0 1 1-4.3zM111 246.1h.2a5.4 5.4 0 0 1 1.1 4.3v2.2a5.4 5.4 0 0 1-1.1 4.2 5.4 5.4 0 0 1-1.1-4.2v-2.2a7.5 7.5 0 0 1 .9-4.3zM110.8 295.8l.2-.1a1.68 1.68 0 0 1 1.2 2l.1 .5a5.1 5.1 0 0 1-1 4.3 1.68 1.68 0 0 1-1.2-2v-.6a6.6 6.6 0 0 1 .7-4.1zM183.4 346.2v-11.7v66.9M177.1 412.2h12.7M183.4 400.6v5.3M183.4 412.2v6.4" fill="none" stroke="#003fff" stroke-width=".31"/>
<path d="M0 0h279.3v431.8h-279.3z" fill="none" stroke="#7f00ff" stroke-width=".31"/>
<g font-size="7.1" fill="#003fff">
<text x="221.7" y="96.6" transform="rotate(90 221.7 96.6)">A</text>
<text x="220.9" y="173" transform="rotate(90 220.9 173)">B</text>
<text x="221.2" y="249" transform="rotate(90 221.2 249)">C</text>
<text x="221.1" y="296.7" transform="rotate(90 221.1 296.7)">D</text>
</g>
<g font-size="6.4" fill="#003fff">
<text x="199.7" y="13.3" transform="rotate(90 199.7 13.3)">(2)#6 @8&quot; (TYP)</text>
<text x="153.9" y="21.3" transform="rotate(90 153.9 21.3)">3 EF @8&quot; O.C.</text>
<text x="121.6" y="24.4" transform="rotate(90 121.6 24.4)">4 EF # 4&quot; O.C</text>
<text x="92.1" y="31.8" transform="rotate(90 92.1 31.8)">5 EF @4&quot; O.C.</text>
<text x="192" y="36.1" transform="rotate(90 192 36.1)">T&amp;B EW</text>
<text x="129.3" y="46.4" transform="rotate(90 129.3 46.4)">(8)#11</text>
<text x="161.6" y="45.9" transform="rotate(90 161.6 45.9)">(6)#11</text>
<text x="99.8" y="53.8" transform="rotate(90 99.8 53.8)">(10) #9</text>
<text x="77.9" y="80.3" transform="rotate(90 77.9 80.3)">2 EF @8&quot; O.C.</text>
<text x="85.6" y="107.6" transform="rotate(90 85.6 107.6)">(4)#9</text>
<text x="186.1" y="177.1" transform="rotate(90 186.1 177.1)">EF EW</text>
<text x="193.7" y="177.2" transform="rotate(90 193.7 177.2)">(2)#4 (TYP)</text>
<text x="61.5" y="190.5" transform="rotate(90 61.5 190.5)">4 FACES</text>
<text x="69.1" y="190.3" transform="rotate(90 69.1 190.3)">5 EF @4&quot; O.C.</text>
<text x="76.8" y="190.2" transform="rotate(90 76.8 190.2)">(20)#9 TOTAL</text>
<text x="91.7" y="201.3" transform="rotate(90 91.7 201.3)">2 EF @4&quot; APRT</text>
<text x="99.4" y="201" transform="rotate(90 99.4 201)">(4)#5 TOTAL</text>
<text x="69" y="265.5" transform="rotate(90 69 265.5)">5 EF @ 4&quot; O.C.</text>
<text x="76.7" y="265.4" transform="rotate(90 76.7 265.4)">(10)#9 TOTAL</text>
<text x="67.6" y="321.9" transform="rotate(90 67.6 321.9)">3 EF @ 4&quot; O.C.</text>
<text x="75.3" y="321.7" transform="rotate(90 75.3 321.7)">(6)#9 TOTAL</text>
<text x="87.1" y="331.7" transform="rotate(90 87.1 331.7)">OR EQUIV.</text>
<text x="94.8" y="331.5" transform="rotate(90 94.8 331.5)">HRC 420 (TYP)</text>
<text x="100.5" y="376.8" transform="rotate(90 100.5 376.8)">0'-0&quot;</text>
<text x="108.1" y="376.6" transform="rotate(90 108.1 376.6)">LEVEL 1</text>
<text x="138.6" y="376.8" transform="rotate(90 138.6 376.8)">6'-0&quot;</text>
<text x="146.2" y="376.6" transform="rotate(90 146.2 376.6)">LEVEL 2</text>
<text x="176.7" y="376.3" transform="rotate(90 176.7 376.3)">12'-0&quot;</text>
<text x="184.3" y="376.6" transform="rotate(90 184.3 376.6)">LEVEL 3</text>
</g>
<g font-size="6.4" fill="#00bfff">
<text x="200.4" y="83.2" transform="rotate(90 200.4 83.2)">3'-0&quot;</text>
<text x="200.4" y="128.9" transform="rotate(90 200.4 128.9)">12'-0&quot;</text>
<text x="200.4" y="205.1" transform="rotate(90 200.4 205.1)">12'-0&quot;</text>
<text x="167.4" y="266.6" transform="rotate(90 167.4 266.6)">1'-0&quot;</text>
<text x="200.2" y="268.9" transform="rotate(90 200.2 268.9)">7'-6&quot;</text>
<text x="200.2" y="317.2" transform="rotate(90 200.2 317.2)">1'-10&quot;</text>
<text x="111.5" y="332.6" transform="rotate(90 111.5 332.6)">1'-10&quot;(TYP)</text>
<text x="119.9" y="335.2" transform="rotate(90 119.9 335.2)">0'-10&quot; (TYP)</text>
<text x="139.9" y="332.9" transform="rotate(90 139.9 332.9)">1'-0&quot;</text>
</g>
<g font-size="1.6">
<text x="20.7" y="114.2" transform="rotate(90 20.7 114.2)">PROJECT TITLE</text>
<text x="33.4" y="114.2" transform="rotate(90 33.4 114.2)">DESIGN</text>
<text x="28.5" y="221.1" transform="rotate(90 28.5 221.1)">NO.</text>
<text x="29.8" y="221.1" transform="rotate(90 29.8 221.1)">REV.</text>
<text x="33.4" y="220.3" transform="rotate(90 33.4 220.3)">CHECK LIST</text>
<text x="29.3" y="260.9" transform="rotate(90 29.3 260.9)">ISSUE &amp; DATE</text>
<text x="29.3" y="309.9" transform="rotate(90 29.3 309.9)">CHECK</text>
<text x="8" y="326.3" transform="rotate(90 8 326.3)">CHECKED BY</text>
<text x="12.8" y="326.3" transform="rotate(90 12.8 326.3)">DRAWN BY</text>
<text x="17.6" y="326.3" transform="rotate(90 17.6 326.3)">DATE</text>
<text x="22.3" y="326.3" transform="rotate(90 22.3 326.3)">SCALE</text>
<text x="33.4" y="326.3" transform="rotate(90 33.4 326.3)">DRAWING TITLE</text>
<text x="12.8" y="392.1" transform="rotate(90 12.8 392.1)">DRAWING NO.</text>
<text x="22.3" y="392.1" transform="rotate(90 22.3 392.1)">SHEET NO.</text>
</g>
</svg>
